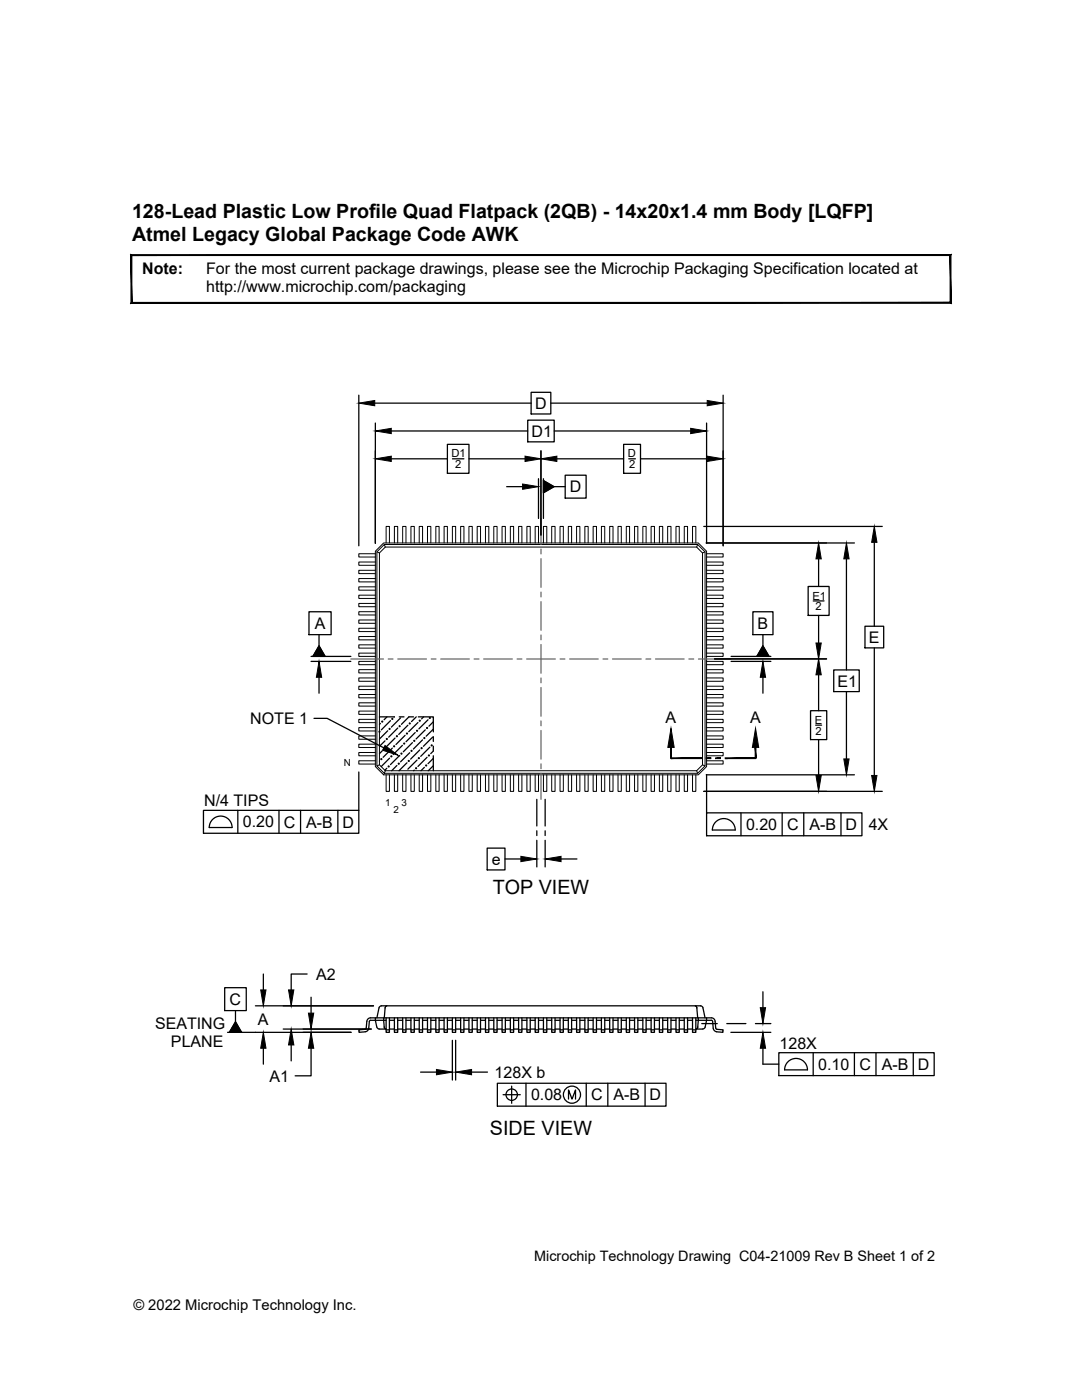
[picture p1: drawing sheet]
<svg xmlns="http://www.w3.org/2000/svg" width="216mm" height="279mm" viewBox="0 0 216 279" stroke-linecap="round" stroke-linejoin="round" font-family="sans-serif">
<!-- layer: K-VTOP -->
<g fill="none" stroke="#000" stroke-width=".2">
<path d="M74.9 110l1.6-1.6h62.8l1.7 1.6v43l-1.7 1.6h-62.8l-1.6-1.6zM74.9 112.2h-3.3v.6h3.3M74.9 113.8h-3.3v.7h3.3M74.9 115.5h-3.3v.6h3.3M74.9 117.1h-3.3v.7h3.3M74.9 118.8h-3.3v.6h3.3M74.9 110.5h-3.3v.7h3.3M75.2 110.1l1.5-1.4h62.5l1.5 1.4v42.8l-1.5 1.4h-62.5l-1.5-1.4zM75.2 110.1l.5 .3M75.7 110.4l1.2-1.2h62.1l1.2 1.2v42.2l-1.2 1.2h-62.1l-1.2-1.2zM76.7 108.7l.2 .5M77 108.4v-3.3h.7v3.3"/>
<path d="M78.7 108.4v-3.3h.7v3.3M80.3 108.4v-3.3h.7v3.3M82 108.4v-3.3h.7v3.3M83.7 108.4v-3.3h.6v3.3M85.3 108.4v-3.3h.7v3.3M87 108.4v-3.3h.6v3.3M88.6 108.4v-3.3h.7v3.3M90.3 108.4v-3.3h.6v3.3M91.9 108.4v-3.3h.7v3.3M93.6 108.4v-3.3h.6v3.3M95.2 108.4v-3.3h.7v3.3M96.9 108.4v-3.3h.6v3.3"/>
<path d="M98.5 108.4v-3.3h.7v3.3M100.2 108.4v-3.3h.6v3.3M101.8 108.4v-3.3h.7v3.3M103.5 108.4v-3.3h.6v3.3M105.1 108.4v-3.3h.7v3.3M106.8 108.4v-3.3h.7v3.3M108.4 108.4v-3.3h.7v3.3M110.1 108.4v-3.3h.7v3.3M111.7 108.4v-3.3h.7v3.3M113.4 108.4v-3.3h.7v3.3M115.1 108.4v-3.3h.6v3.3M116.7 108.4v-3.3h.7v3.3"/>
<path d="M118.4 108.4v-3.3h.6v3.3M120 108.4v-3.3h.7v3.3M121.7 108.4v-3.3h.6v3.3M123.3 108.4v-3.3h.7v3.3M125 108.4v-3.3h.6v3.3M126.6 108.4v-3.3h.7v3.3M128.3 108.4v-3.3h.6v3.3M129.9 108.4v-3.3h.7v3.3M131.6 108.4v-3.3h.6v3.3M133.2 108.4v-3.3h.7v3.3M134.9 108.4v-3.3h.6v3.3M136.5 108.4v-3.3h.7v3.3"/>
<path d="M138.2 108.4v-3.3h.6v3.3M139.2 108.7l-.2 .5M140.7 110.1l-.5 .3M141 112.2h3.3v.6h-3.3M141 113.8h3.3v.7h-3.3M141 115.5h3.3v.6h-3.3M141 117.1h3.3v.7h-3.3M141 118.8h3.3v.6h-3.3M141 110.5h3.3v.7h-3.3M74.9 122.1h-3.3v.6h3.3M74.9 123.7h-3.3v.7h3.3M74.9 125.4h-3.3v.6h3.3"/>
<path d="M74.9 127h-3.3v.7h3.3M74.9 128.7h-3.3v.6h3.3M74.9 130.3h-3.3v.7h3.3M74.9 132h-3.3v.7h3.3M74.9 133.6h-3.3v.7h3.3M74.9 135.3h-3.3v.7h3.3M74.9 136.9h-3.3v.7h3.3M74.9 138.6h-3.3v.7h3.3M74.9 120.4h-3.3v.7h3.3M141 122.1h3.3v.6h-3.3M141 123.7h3.3v.7h-3.3M141 125.4h3.3v.6h-3.3"/>
<path d="M141 127h3.3v.7h-3.3M141 128.7h3.3v.6h-3.3M141 130.3h3.3v.7h-3.3M141 132h3.3v.7h-3.3M141 133.6h3.3v.7h-3.3M141 135.3h3.3v.7h-3.3M141 136.9h3.3v.7h-3.3M141 138.6h3.3v.7h-3.3M141 120.4h3.3v.7h-3.3M74.9 140.3h-3.3v.6h3.3M74.9 141.9h-3.3v.7h3.3M74.9 143.6h-3.3v.6h3.3"/>
<path d="M74.9 145.2h-3.3v.7h3.3M74.9 146.9h-3.3v.6h3.3M74.9 148.5h-3.3v.7h3.3M74.9 150.2h-3.3v.6h3.3M74.9 151.8h-3.3v.7h3.3M75.7 152.6l-.5 .3M76.9 153.8l-.2 .5M77 154.6v3.3h.7v-3.3M78.7 154.6v3.3h.7v-3.3M80.3 154.6v3.3h.7v-3.3M82 154.6v3.3h.7v-3.3M83.7 154.6v3.3h.6v-3.3"/>
<path d="M85.3 154.6v3.3h.7v-3.3M87 154.6v3.3h.6v-3.3M88.6 154.6v3.3h.7v-3.3M90.3 154.6v3.3h.6v-3.3M91.9 154.6v3.3h.7v-3.3M93.6 154.6v3.3h.6v-3.3M95.2 154.6v3.3h.7v-3.3M96.9 154.6v3.3h.6v-3.3M98.5 154.6v3.3h.7v-3.3M100.2 154.6v3.3h.6v-3.3M101.8 154.6v3.3h.7v-3.3M103.5 154.6v3.3h.6v-3.3"/>
<path d="M105.1 154.6v3.3h.7v-3.3M106.8 154.6v3.3h.7v-3.3M108.4 154.6v3.3h.7v-3.3M110.1 154.6v3.3h.7v-3.3M111.7 154.6v3.3h.7v-3.3M113.4 154.6v3.3h.7v-3.3M115.1 154.6v3.3h.6v-3.3M116.7 154.6v3.3h.7v-3.3M118.4 154.6v3.3h.6v-3.3M120 154.6v3.3h.7v-3.3M121.7 154.6v3.3h.6v-3.3M123.3 154.6v3.3h.7v-3.3"/>
<path d="M125 154.6v3.3h.6v-3.3M126.6 154.6v3.3h.7v-3.3M128.3 154.6v3.3h.6v-3.3M129.9 154.6v3.3h.7v-3.3M131.6 154.6v3.3h.6v-3.3M133.2 154.6v3.3h.7v-3.3M134.9 154.6v3.3h.6v-3.3M136.5 154.6v3.3h.7v-3.3M138.2 154.6v3.3h.6v-3.3M139 153.8l.2 .5M140.2 152.6l.5 .3M141 140.3h3.3v.6h-3.3"/>
<path d="M141 141.9h3.3v.7h-3.3M141 143.6h3.3v.6h-3.3M141 145.2h3.3v.7h-3.3M141 146.9h3.3v.6h-3.3M141 148.5h3.3v.7h-3.3M141 150.2h3.3v.6h-3.3M141 151.8h3.3v.7h-3.3"/>
</g>
<!-- layer: K-VTOP-HTCH -->
<g fill="none" stroke="#000" stroke-width=".25">
<path d="M75.7 143.1h3M75.7 151.9h.1M75.8 143.1h-.1M75.9 144.4l-.2 .2M76.3 149.8l-.6 .6M76.8 147.8l-1.1 1.1M77.2 153.3l-.4 .4M77.2 143.1l-.6 .5M77.4 145.8l-1.7 1.7M77.7 151.3l-1.6 1.7M77.9 143.8l-1.8 1.9M78.3 149.3l-1.8 1.8"/>
<path d="M78.7 143.1h-.1M78.8 147.3l-1.8 1.8M79.2 152.8l-1 1M79.4 145.3l-1.8 1.8M79.7 143.1h.9M79.7 150.8l-1.8 1.8M79.9 143.3l-1.8 1.8M80.3 148.8l-1.8 1.8M80.8 146.7l-1.8 1.9M81.2 152.2l-1.6 1.6M81.4 144.7l-1.8 1.9M81.6 143.1h.9"/>
<path d="M81.6 143.1l-1.5 1.5M81.8 150.2l-1.9 1.8M82.3 148.2l-1.8 1.8M82.7 153.7l-.2 .1M82.8 146.2l-1.8 1.8M83.1 143.1l-1 .9M83.2 151.7l-1.8 1.8M83.4 144.2l-1.8 1.8M83.5 143.1h3v3M83.8 149.7l-1.9 1.8M84.3 147.7l-1.8 1.8M84.5 143.1l-.4 .4"/>
<path d="M84.7 153.1l-.7 .7M84.9 145.7l-1.9 1.8M85.2 151.1l-1.8 1.9M85.4 143.6l-1.8 1.9M85.8 149.1l-1.9 1.9M86.3 147.1l-1.8 1.8M86.5 145.5l-1.5 1.4M86.5 149.9l-.6 .5M86.5 151.4l-1.1 1M86.5 147v1M86.5 148.9v1M86.5 150.8v3"/>
<path d="M86.5 152.8l-1 1M86.5 144l-.9 .9"/>
</g>
<g fill="#000" stroke="#000" stroke-width=".2">
<circle cx="75.7" cy="146" r=".12"/>
<circle cx="76.1" cy="151.5" r=".12"/>
<circle cx="76.3" cy="144" r=".12"/>
<circle cx="76.6" cy="149.5" r=".12"/>
<circle cx="77.2" cy="147.5" r=".12"/>
<circle cx="77.6" cy="153" r=".12"/>
<circle cx="77.7" cy="145.5" r=".12"/>
<circle cx="78.1" cy="151" r=".12"/>
<circle cx="78.3" cy="143.5" r=".12"/>
<circle cx="78.6" cy="148.9" r=".12"/>
<circle cx="79.2" cy="146.9" r=".12"/>
<circle cx="79.6" cy="152.4" r=".12"/>
<circle cx="79.7" cy="144.9" r=".12"/>
<circle cx="80.1" cy="150.4" r=".12"/>
<circle cx="80.7" cy="148.4" r=".12"/>
<circle cx="81.2" cy="146.4" r=".12"/>
<circle cx="81.6" cy="151.9" r=".12"/>
<circle cx="81.8" cy="144.4" r=".12"/>
<circle cx="82.1" cy="149.9" r=".12"/>
<circle cx="82.7" cy="147.8" r=".12"/>
<circle cx="83" cy="153.3" r=".12"/>
<circle cx="83.2" cy="145.8" r=".12"/>
<circle cx="83.6" cy="151.3" r=".12"/>
<circle cx="83.8" cy="143.8" r=".12"/>
<circle cx="84.1" cy="149.3" r=".12"/>
<circle cx="84.7" cy="147.3" r=".12"/>
<circle cx="85" cy="152.8" r=".12"/>
<circle cx="85.2" cy="145.3" r=".12"/>
<circle cx="85.6" cy="150.8" r=".12"/>
<circle cx="85.8" cy="143.3" r=".12"/>
<circle cx="86.1" cy="148.8" r=".12"/>
</g>
<!-- layer: K-VSID -->
<g fill="none" stroke="#000" stroke-width=".25">
<path d="M74.9 203.1l.4 2.1 .4 .2h1.3M76.5 203.1l.2 1.9 .3 .4M76.8 201.2l-.1 1.9M77 203.1v2.9h.7v-2.9M77 205.5h.7M77 203.6l-3.2 .1-.2 1.5a.78 .78 0 0 1-.7 .7l-1.3 .1v-.5l1.4-.2 .2-1.5M77.2 200.7l-.2 .2-.2 .3M77.7 203.6h1M77.7 205.4h1M78.7 203.1v2.9h.7v-2.9M78.7 205.5h.7M79.4 203.6h.9"/>
<path d="M79.4 205.4h.9M80.3 203.1v2.9h.7v-2.9M80.3 205.5h.7M81 203.6h1M81 205.4h1M82 203.1v2.9h.7v-2.9M82 205.5h.7M82.7 203.6h1M82.7 205.4h1M83.7 203.1v2.9h.6v-2.9M83.7 205.5h.6M84.3 203.6h1"/>
<path d="M84.3 205.4h1M85.3 203.1v2.9h.7v-2.9M85.3 205.5h.7M86 203.6h1M86 205.4h1M87 203.1v2.9h.6v-2.9M87 205.5h.6M87.6 203.6h1M87.6 205.4h1M88.6 203.1v2.9h.7v-2.9M88.6 205.5h.7M89.3 203.6h1"/>
<path d="M89.3 205.4h1M90.3 203.1v2.9h.6v-2.9M90.3 205.5h.6M90.9 203.6h1M90.9 205.4h1M91.9 203.1v2.9h.7v-2.9M91.9 205.5h.7M92.6 203.6h1M92.6 205.4h1M93.6 203.1v2.9h.6v-2.9M93.6 205.5h.6M94.2 203.6h1"/>
<path d="M94.2 205.4h1M95.2 203.1v2.9h.7v-2.9M95.2 205.5h.7M95.9 203.6h1M95.9 205.4h1M96.9 203.1v2.9h.6v-2.9M96.9 205.5h.6M97.5 203.6h1M97.5 205.4h1M98.5 203.1v2.9h.7v-2.9M98.5 205.5h.7M99.2 203.6h1"/>
<path d="M99.2 205.4h1M100.2 203.1v2.9h.6v-2.9M100.2 205.5h.6M100.8 203.6h1M100.8 205.4h1M101.8 203.1v2.9h.7v-2.9M101.8 205.5h.7M102.5 203.6h1M102.5 205.4h1M103.5 203.1v2.9h.6v-2.9M103.5 205.5h.6M104.1 203.6h1"/>
<path d="M104.1 205.4h1M105.1 203.1v2.9h.7v-2.9M105.1 205.5h.7M105.8 203.6h1M105.8 205.4h1M106.8 203.1v2.9h.7v-2.9M106.8 205.5h.7M107.5 203.6h.9M107.5 205.4h.9M108.4 203.1v2.9h.7v-2.9M108.4 205.5h.7M109.1 203.6h1"/>
<path d="M109.1 205.4h1M110.1 203.1v2.9h.7v-2.9M110.1 205.5h.7M110.8 203.6h.9M110.8 205.4h.9M111.7 203.1v2.9h.7v-2.9M111.7 205.5h.7M112.4 203.6h1M112.4 205.4h1M113.4 203.1v2.9h.7v-2.9M113.4 205.5h.7M114.1 203.6h1"/>
<path d="M114.1 205.4h1M115.1 203.1v2.9h.6v-2.9M115.1 205.5h.6M115.7 203.6h1M115.7 205.4h1M116.7 203.1v2.9h.7v-2.9M116.7 205.5h.7M117.4 203.6h1M117.4 205.4h1M118.4 203.1v2.9h.6v-2.9M118.4 205.5h.6M119 203.6h1"/>
<path d="M119 205.4h1M120 203.1v2.9h.7v-2.9M120 205.5h.7M120.7 203.6h1M120.7 205.4h1M121.7 203.1v2.9h.6v-2.9M121.7 205.5h.6M122.3 203.6h1M122.3 205.4h1M123.3 203.1v2.9h.7v-2.9M123.3 205.5h.7M124 203.6h1"/>
<path d="M124 205.4h1M125 203.1v2.9h.6v-2.9M125 205.5h.6M125.6 203.6h1M125.6 205.4h1M126.6 203.1v2.9h.7v-2.9M126.6 205.5h.7M127.3 203.6h1M127.3 205.4h1M128.3 203.1v2.9h.6v-2.9M128.3 205.5h.6M128.9 203.6h1"/>
<path d="M128.9 205.4h1M129.9 203.1v2.9h.7v-2.9M129.9 205.5h.7M130.6 203.6h1M130.6 205.4h1M131.6 203.1v2.9h.6v-2.9M131.6 205.5h.6M132.2 203.6h1M132.2 205.4h1M133.2 203.1v2.9h.7v-2.9M133.2 205.5h.7M133.9 203.6h1"/>
<path d="M133.9 205.4h1M134.9 203.1v2.9h.6v-2.9M134.9 205.5h.6M135.5 203.6h1M135.5 205.4h1M136.5 203.1v2.9h.7v-2.9M136.5 205.5h.7M137.2 203.6h1M137.2 205.4h1M138.2 203.1v2.9h.6v-2.9M138.2 205.5h.6M138.7 200.7l.3 .4 .2 2"/>
<path d="M138.8 203.6l3.3 .1 .2 1.5a.79 .79 0 0 0 .7 .7l1.3 .1v-.5l-1.4-.2-.2-1.5M139.3 203.1l-.1 1.9-.3 .4M140.7 203.1l-.4-2-.5-.4h-63.7l-.5 .4-.4 2M141 203.1l-.4 2.1-.4 .2h-1.4M142.7 203.8a.76 .76 0 0 0-.8-.7h-67.9a.74 .74 0 0 0-.8 .7"/>
</g>
<!-- layer: P-VSID-DIMS -->
<g fill="none" stroke="#000" stroke-width=".25">
<path d="M44.8 197.1h4.3v4.6h-4.3zM52.5 194.4v3.2M61.3 194.4h-3.2v3.2M62.1 199v3.2M152.2 197.9v3.2M45.4 206h24.7M47 201.7v2.2M47 203.9l1.2 2.1h-2.4zM51 200.7h23.5M52.5 209.2v3.2M56.5 205.4h17.6M58.1 208.5v3.2"/>
<path d="M62.1 209.2v5.5h-3.2M83.9 214h3.2M90.3 207.6v8M90.9 207.6v8M94.1 214h3.2M99.2 216.2h33.7v4.6h-33.7zM100.4 218.5h3.4M102.1 216.8v3.4M105 216.2v4.6M113.4 219.4v-1.9l.7 1.9 .7-1.9v1.9M117 216.2v4.6M121.3 216.2v4.6"/>
<path d="M128.7 216.2v4.6M140 204.3h3.1M145 204.3h3.8M145.8 206h8M150.7 204.3h3.1M152.2 209.2v3.2h3.2M155.4 210.1h31v4.6h-31zM157.2 211.9a2.28 2.28 0 0 1 2.5-.5 2.28 2.28 0 0 1 1.4 2.1h-4.5v-.6zM162.3 210.1v4.6M170.5 210.1v4.6M174.8 210.1v4.6M182.2 210.1v4.6"/>
<circle cx="102.1" cy="218.5" r="1.14"/>
<circle cx="114.1" cy="218.5" r="1.71"/>
</g>
<!-- layer: P-VTOP-DIMS -->
<g fill="#000" stroke="#000" stroke-width=".2">
<path d="M71.6 80.5l3.2-.6v1.1zM141.1 79.9l3.2 .6-3.2 .5zM74.9 86l3.2-.5v1zM74.9 91.6l3.2-.6v1.1zM104.3 96.6l3.2 .5-3.2 .6zM104.8 91l3.1 .6-3.1 .5zM108.4 95.9l2.2 1.2-2.2 1.3zM107.9 91.6l3.2-.6v1.1zM137.8 85.5l3.2 .5-3.2 .5zM141.1 91l3.2 .6-3.2 .5zM163.3 108.4l.6 3.1h-1.1zM168.9 108.4l.5 3.1h-1z"/>
<path d="M174.5 105.1l.5 3.1h-1.1zM63.7 132l.5 3.2h-1.1zM63.7 128.9l1.2 2.1h-2.5zM152.2 132l.6 3.2h-1.1zM152.2 128.9l1.3 2.1h-2.5zM162.8 128.3h1.1l-.6 3.2zM163.3 131.5l.6 3.2h-1.1zM76.8 148.8l2.6 1.9-3.1-1zM133.9 145.4l.6 3.8h-1.2zM150.8 145.4l.6 3.8h-1.3zM162.8 154.8h1.1l-.6 3.1zM168.4 151.5h1l-.5 3.1z"/>
<path d="M173.9 154.8h1.1l-.5 3.1zM103.9 170.9l3.2 .5-3.2 .6zM108.8 171.4l3.2-.5v1.1z"/>
<path d="M133.9 151.2v.2l6-.2zM133.9 151.4l6-.2v.2z"/>
<path d="M133.8 149.2l.2 2.1v-2.1zM133.8 149.2l.2 2.1h-.2z"/>
<path d="M140.9 151.2v.2l.9-.2zM140.9 151.4l.9-.2v.2z"/>
<path d="M142.8 151.2v.2l1-.2zM142.8 151.4l1-.2v.2z"/>
<path d="M144.7 151.2v.2l6.1-.2zM144.7 151.4l6.1-.2v.2z"/>
<path d="M150.7 149.2v2.1h.1zM150.7 149.2h.1v2.1z"/>
</g>
<g fill="none" stroke="#000" stroke-width=".25">
<path d="M71.6 78.9v30M106 78.3h3.9v4.3h-3.9zM144.3 78.9v30M74.8 80.5h31.2M74.9 84.4v24M78.1 86h27.2M78.1 91.6h11.2M89.3 88.7h4.3v5.8h-4.3zM90.3 91.6h2.3M93.6 91.6h11.2M101.1 97.1h3.2M105.3 83.9h5.3v4.3h-5.3z"/>
<path d="M107.5 95.5v8M107.9 90v16.8M108.4 95.9l2.2 1.2-2.2 1.3zM108.4 95.5v8M109.9 80.5h31.2M110.6 97.1h2.2M110.6 86h27.2M111.1 91.6h13.3M112.8 94.8h4.2v4.6h-4.2zM124.4 88.7h3.4v5.8h-3.4zM125.5 91.6h1.3M127.8 91.6h13.3"/>
<path d="M141 84.4v24M140.4 105.1h35.6M140.9 108.4h29.6M161.3 117h4.1v5.8h-4.1zM162.3 119.9h2.1M163.3 111.5v5.5M168.9 111.5v22.2M174.5 108.2v16.8M61.6 122.1h4.5v4.6h-4.5zM62.1 132h7.9M62.1 131h7.9M63.7 126.7v2.2"/>
<path d="M63.7 135.2v3.1M63.7 128.9l1.2 2.1h-2.5zM142.6 131.5h22.3M145.9 132h7.9M145.9 131h7.9M150.2 122.1h4v4.6h-4zM152.2 128.9l1.3 2.1h-2.5zM152.2 126.7v2.2M152.2 135.2v3.1M163.3 122.8v5.5M163.3 134.7v7.1M166.4 133.7h5v4.3h-5z"/>
<path d="M168.9 138v13.5M172.6 125h3.7v4.3h-3.7zM174.5 129.3v25.5M62.7 143.4h2.6l11.3 5.8M71.6 154.1v7.6M107.1 159.5v5.3M108.8 159.5v5.3M140.4 157.9h35.6M140.9 154.6h29.6M141 154.6v7.6M161.7 141.8h3.3v5.8h-3.3zM162.8 144.7h1.1"/>
<path d="M163.3 147.6v7.2M40.6 161.7h31v4.6h-31zM42.4 163.5a2.28 2.28 0 0 1 2.5-.5 2.28 2.28 0 0 1 1.4 2.1h-4.5v-.6zM47.5 161.7v4.6M55.7 161.7v4.6M60 161.7v4.6M67.4 161.7v4.6M97.2 169.3h3.6v4.3h-3.6zM100.8 171.4h3.1M107.1 165.8v1M107.1 167.7v5.3M108.8 165.8v1"/>
<path d="M108.8 167.7v5.3M112 171.4h3.1M141 162.2h31v4.6h-31zM142.8 164a2.28 2.28 0 0 1 2.5-.5 2.28 2.28 0 0 1 1.4 2.1h-4.6l.1-.6zM147.8 162.2v4.6M156.1 162.2v4.6M160.4 162.2v4.6M167.8 162.2v4.6"/>
</g>
<!-- layer: K-VTOP-CNTR -->
<g fill="none" stroke="#666" stroke-width=".25">
<path d="M107.9 103.5v5.1M107.9 109.6v.9M107.9 111.5v5.7M107.9 118.2v.9M70 131.5h6.5M77.5 131.5h.9M79.4 131.5h5.7M86 131.5h1M87.9 131.5h5.8M94.6 131.5h1M96.5 131.5h5.7M103.2 131.5h.9"/>
<path d="M105.1 131.5h5.7M107.9 120.1v5.7M107.9 126.7v1M107.9 128.6v5.8M107.9 135.3v1M107.9 137.2v5.7M111.8 131.5h.9M113.7 131.5h5.7M120.3 131.5h1M122.2 131.5h5.7M128.9 131.5h.9M130.8 131.5h5.7"/>
<path d="M137.5 131.5h.9M139.4 131.5h6.5M107.9 143.9v.9M107.9 145.8v5.7M107.9 152.5v.9M107.9 154.4v5.1"/>
</g>
<!-- layer: G-TEXT-DSCL -->
<path d="M26.3 60.3l-.2 .2 163.5-.2zM26.1 60.5l163.5-.2 .2 .2zM189.6 51v9.3l.2 .2zM189.6 51l.2-.2v9.7zM26.3 51h163.3l.2-.2zM26.1 50.8h163.7l-163.5 .2zM26.1 50.8l.2 9.5v-9.3zM26.1 50.8l.2 9.5-.2 .2z" fill="#000" stroke="#000" stroke-width=".2"/>
<!-- layer: P-VSID-DIMS -->
<path d="M52 197.6h1.1l-.6 3.1zM57.6 197.6h1l-.5 3.1zM47 203.9l1.2 2.1h-2.4zM52.5 206l.6 3.2h-1.1zM58.1 205.4l.5 3.1h-1zM61.5 202.2h1.1l-.5 3.2zM62.1 206l.5 3.2h-1.1zM87.1 213.4l3.2 .6-3.2 .5zM90.9 214l3.2-.6v1.1zM152.2 206l.6 3.2h-1.1zM151.7 201.1h1.1l-.6 3.2z" fill="#000" stroke="#000" stroke-width=".2"/>
<!-- layer: P-VTOP-DIMS -->
<path d="M150.8 151.2v.2" fill="none" stroke="#000" stroke-width=".2"/>
<g font-size="3.9">
<text x="26.4" y="43.6">128-Lead Plastic Low Profile Quad Flatpack (2QB) - 14x20x1.4 mm Body [LQFP]</text>
<text x="26.4" y="48.1">Atmel Legacy Global Package Code AWK</text>
<text x="98.3" y="178.4">TOP VIEW</text>
<text x="97.8" y="226.5">SIDE VIEW</text>
</g>
<g font-size="3.2">
<text x="28.4" y="54.7">Note:</text>
<text x="41.1" y="54.7">For the most current package drawings, please see the Microchip Packaging Specification located at</text>
<text x="41.1" y="58.3">http://www.microchip.com/packaging</text>
<text x="106.8" y="81.6">D</text>
<text x="106.1" y="87.2">D1</text>
<text x="113.7" y="98.3">D</text>
<text x="62.8" y="125.5">A</text>
<text x="151.1" y="125.5">B</text>
<text x="173.4" y="128.3">E</text>
<text x="167.1" y="137">E1</text>
<text x="49.9" y="144.5">NOTE 1</text>
<text x="132.8" y="144.3">A</text>
<text x="149.7" y="144.3">A</text>
<text x="40.7" y="160.9">N/4 TIPS</text>
<text x="48.5" y="165.1">0.20</text>
<text x="56.7" y="165.2">C</text>
<text x="61.1" y="165.2">A-B</text>
<text x="68.3" y="165.2">D</text>
<text x="148.9" y="165.6">0.20</text>
<text x="157.1" y="165.7">C</text>
<text x="161.5" y="165.7">A-B</text>
<text x="168.7" y="165.7">D</text>
<text x="173.3" y="165.6">4X</text>
<text x="98.1" y="172.6">e</text>
<text x="63.1" y="195.5">A2</text>
<text x="45.8" y="200.5">C</text>
<text x="30.9" y="205.3">SEATING</text>
<text x="34.1" y="209">PLANE</text>
<text x="51.5" y="204.5">A</text>
<text x="155.6" y="209.3">128X</text>
<text x="53.8" y="215.8">A1</text>
<text x="98.7" y="215.1">128X b</text>
<text x="163.3" y="213.5">0.10</text>
<text x="171.5" y="213.5">C</text>
<text x="175.9" y="213.5">A-B</text>
<text x="183.1" y="213.5">D</text>
<text x="106" y="219.6">0.08</text>
<text x="118" y="219.6">C</text>
<text x="122.4" y="219.6">A-B</text>
<text x="129.6" y="219.6">D</text>
</g>
<g font-size="2.9">
<text x="106.6" y="251.7">Microchip Technology Drawing C04-21009 Rev B Sheet 1 of 2</text>
<text x="26.6" y="261.4">© 2022 Microchip Technology Inc.</text>
</g>
<g font-size="2.2">
<text x="90.1" y="91.3">D1</text>
<text x="90.8" y="93.4">2</text>
<text x="125.3" y="91.3">D</text>
<text x="125.5" y="93.4">2</text>
<text x="162.1" y="119.7">E1</text>
<text x="162.8" y="121.8">2</text>
<text x="162.6" y="144.5">E</text>
<text x="162.8" y="146.6">2</text>
</g>
<g font-size="2">
<text x="68.6" y="152.9">N</text>
<text x="76.8" y="160.9">1</text>
<text x="80.1" y="160.9">3</text>
<text x="78.5" y="162.3">2</text>
</g>
</svg>
